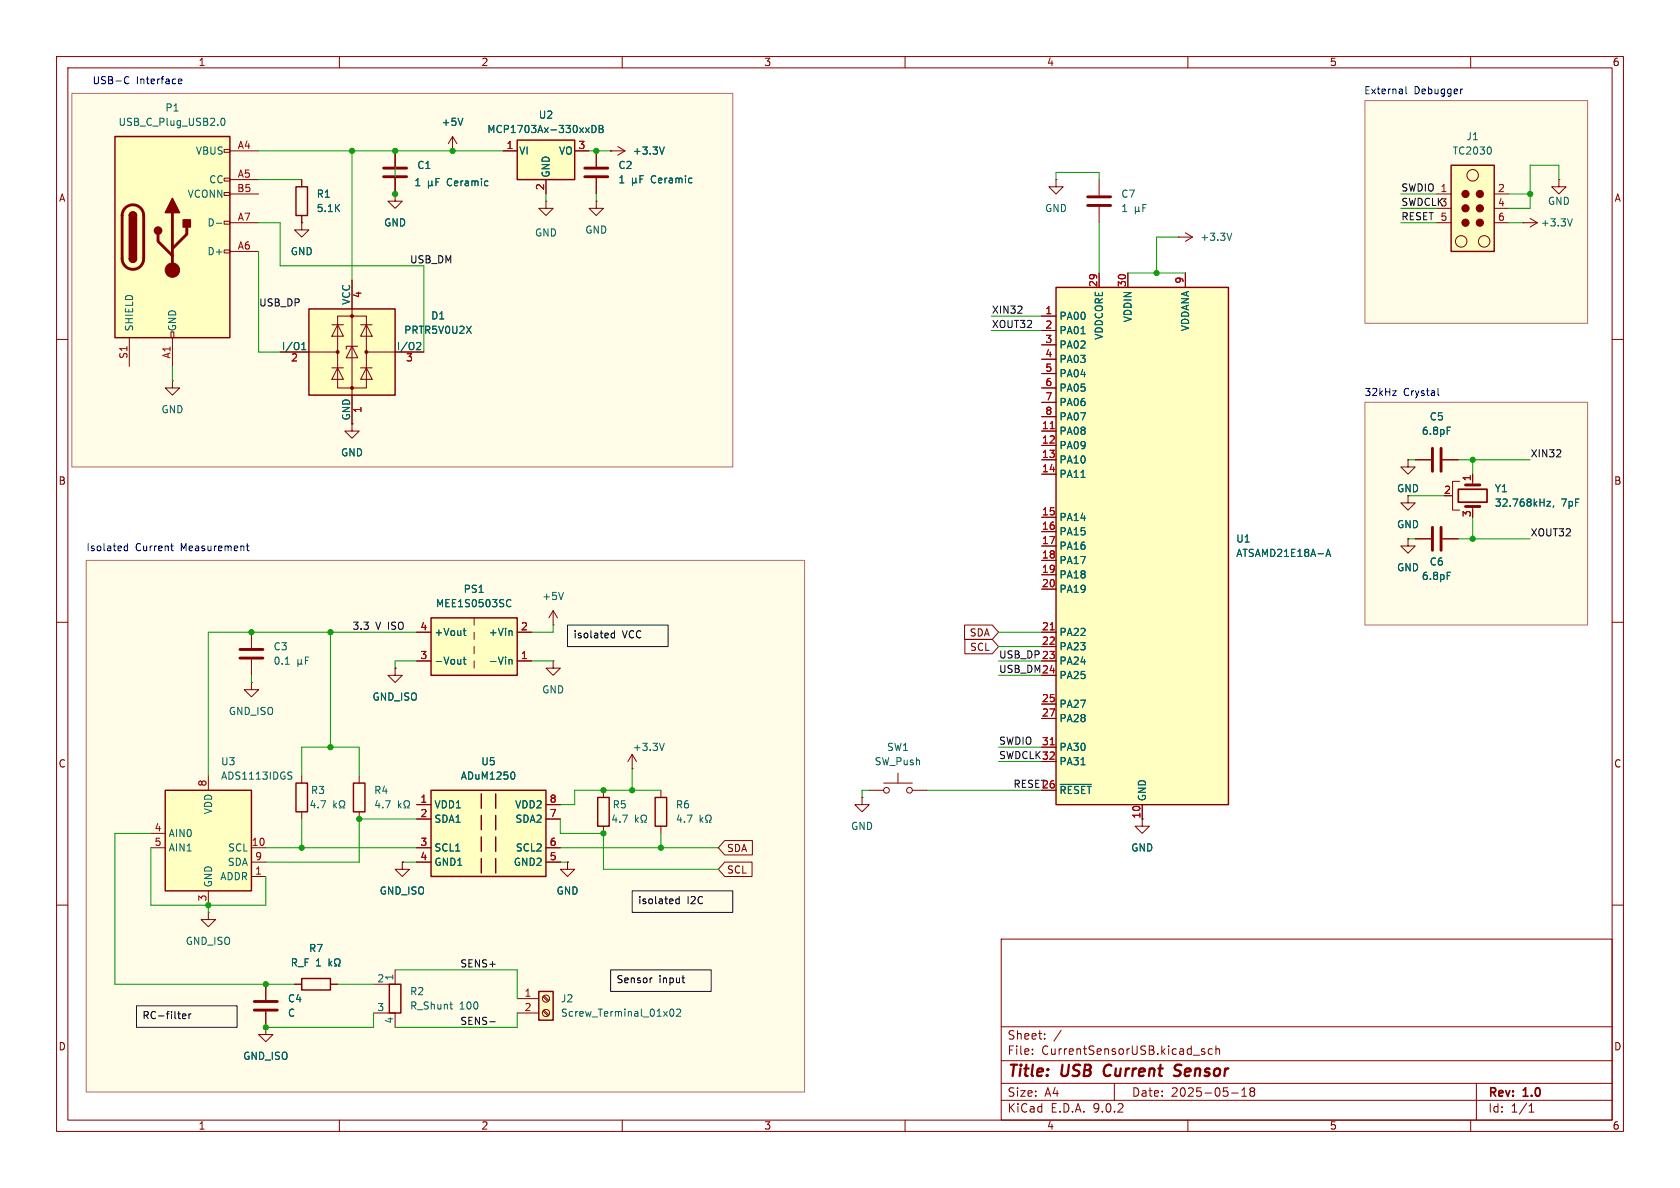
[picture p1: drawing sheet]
<svg xmlns="http://www.w3.org/2000/svg" width="297mm" height="210mm" viewBox="0 0 297 210" stroke-linecap="round" stroke-linejoin="round" font-family="sans-serif">
<g fill="none" stroke="#840000" stroke-width=".18">
<path d="M10 10h277v190h-277zM12 12h273v186h-273zM60 10v2M110 10v2M160 10v2M210 10v2M260 10v2M10 60h2M285 60h2M10 110h2M285 110h2M10 160h2"/>
<path d="M177 166h108v32h-108zM285 160h2M60 198v2M110 198v2M160 198v2M177 194.5h108M177 191.5h108M177 187.5h108M177 181.5h108M182.5 186.3v.1M182.5 185.5v.1M184.7 183.6v.1"/>
<path d="M184.7 182.8v.1M187.6 182.1l-1.3 2M197 191.5v3M210 198v2M212.4 185.7l.6 .4-.2 .3-.4-.1M213 185.5l-.4-.1-.2 .2M214.3 185.5l-.4-.1-.3 .3v.4l.1 .2h.6M215 185.5l.2-.1 .3 .1 .1 .9M215 184.9v1.5M217.7 193.2h1.2M219.5 193.8h.9M219.5 192.7l.5-.4v1.5"/>
<path d="M221.2 192.9l-.2 .3v.5l.2 .1 .5-.1 .1-.2-.1-.4-.2-.2M221.2 192.9l-.2-.2 .2-.4 .5 .1 .1 .2-.3 .3M221.2 192.9h.3M260 198v2M261 191.5v6.5M270.3 196.6h.9M270.3 195.5l.4-.4v1.5"/>
</g>
<path d="M195.4 188.5a1.27 1.27 0 0 0 0 1.6M208.6 190a.85 .85 0 0 1-1.1 .1M208.6 188.2l-.7 .1a.46 .46 0 0 0-.2 .5 .46 .46 0 0 0 .3 .4l.6 .2" fill="none" stroke="#840000" stroke-width=".4"/>
<g fill="#ffff96">
<path d="M107.9 171.5h17.8v3.8h-17.8z"/>
<path d="M24.1 177.8h17.8v3.8h-17.8z"/>
<path d="M111.8 157.5h17.7v3.8h-17.7z"/>
<path d="M100.3 110.5h17.8v3.8h-17.8z"/>
</g>
<g fill="#fffce8">
<path d="M15.2 99.1h127v93.9h-127z"/>
<path d="M241.3 17.8h39.4v39.4h-39.4z"/>
<path d="M241.3 71.1h39.4v39.4h-39.4z"/>
<path d="M12.7 16.5h116.8v66.1h-116.8z"/>
</g>
<g fill="none" stroke="#840000" stroke-width=".18">
<path d="M80 26.7h.1M80 24.1l-.8 1.3M80 24.1l.8 1.3M80 24.1v2.6M107.9 26.7h.1M107.9 26.7h2.6M109.2 25.9l1.3 .8M110.5 26.7l-1.3 .7M186.7 31.8v1.2h1.3l-1.3 1.3-1.3-1.3h1.3M186.7 31.8h.1M152.4 141v1.2h1.3l-1.3 1.3-1.3-1.3h1.3M152.4 141h.1"/>
<path d="M201.9 144.8v1.3h1.3l-1.3 1.2-1.2-1.2h1.2"/>
</g>
<path d="M81.8 20.9l-.4 1.3M117.4 26l-.4 1.2" fill="none" stroke="#006464" stroke-width=".18"/>
<path d="M76.2 109.2h15.2v10.2h-15.2z" fill="#ffffc2"/>
<path d="M76.2 109.2h15.2v10.2h-15.2z" fill="none" stroke="#840000" stroke-width=".25"/>
<g fill="none" stroke="#840000" stroke-width=".18">
<path d="M73.7 111.8h2.5M73.7 116.8h2.5M83.8 109.2v1.3M83.8 111.8v1.2M83.8 114.3v1.3M83.8 116.8v1.3M91.4 111.8h2.6M91.4 116.8h2.6M97.8 110.5h.1M97.8 108l-.8 1.2M97.8 108l.8 1.2M97.8 108v2.5"/>
<path d="M153.7 139.7h2.5M156.2 138.4h5.1M158.7 136.7v1.7M161.3 139.7h2.5"/>
<circle cx="156.7" cy="139.7" r=".51"/>
<circle cx="160.8" cy="139.7" r=".51"/>
</g>
<path d="M81.9 116.6h.5M81.9 111.5h.5M82.1 111.1v1.1l.3 .1M82.1 116.1v1.1l.3 .2M89.8 106.1l.3-.1 .2 .1M90 116.7l.2-.1h.3v.8M90 116.6v.8M90.3 107.1l-.2 .2-.3-.1M90.3 111.5l.2 .2v.6M99.6 104.7l-.4 1.3" fill="none" stroke="#006464" stroke-width=".18"/>
<path d="M95.2 175.3h2.6v5h-2.6z" fill="#ffffc2"/>
<path d="M53.3 173h5.1v2h-5.1zM68.8 174h2.1v5.1h-2.1zM95.2 175.3h2.6v5h-2.6z" fill="none" stroke="#840000" stroke-width=".25"/>
<g fill="none" stroke="#840000" stroke-width=".18">
<path d="M208.3 41.9h.1M208.3 41.9h2.5M209.5 41.1l1.3 .8M210.8 41.9l-1.3 .8M44.4 111.8v2.8M44.4 116.6v2.8M71.1 152.4v1.3h1.3l-1.3 1.2-1.3-1.2h1.3M71.1 152.4h.1M100.3 152.4v1.3h1.3l-1.3 1.2-1.2-1.2h1.2M100.3 152.4h.1M36.8 161.3v1.3h1.3l-1.3 1.2-1.2-1.2h1.2M36.8 161.3h.1"/>
<path d="M47 174v2.8M47 178.8v2.8M52.1 174h1.2M58.4 174h1.3M66 179.1h3.8v2.5M69.8 171.5v2.5h-3.8M91.4 176.5h3.8M91.4 179.1h3.8M96 176.2l.9 .8M96 178.7l.9 .9M96.2 176l.8 .9M96.2 178.6l.8 .8"/>
<path d="M47 181.6v1.3h1.3l-1.3 1.3-1.3-1.3h1.3M47 181.6h.1"/>
<circle cx="96.5" cy="176.5" r=".63"/>
<circle cx="96.5" cy="179.1" r=".63"/>
</g>
<g fill="none" stroke="#006464" stroke-width=".18">
<path d="M217.8 41.2l-.5 1.3M50.4 117.4h.8M52.7 117.2l.1 .2h.3l.2-.2M52.7 116.6v1.2M53.3 117.2l.2 .2M53.3 116.6v.6M54 116.8h.4M54.6 116.1h-.6v1.3M58.2 169.5v1.3M58.3 170.3l.4 .5M58.7 169.9l-.5 .5M59.1 170.8h.3v-.3a.54 .54 0 0 1-.2-.7 .54 .54 0 0 1 .7-.2 .58 .58 0 0 1-.1 .9v.3h.3"/>
<path d="M79.5 177.5h.5M79.8 178.3l.2 .1M118.6 178.4h.1a.68 .68 0 0 1 .4 .6 .68 .68 0 0 1-.4 .6 .84 .84 0 0 1-.1-1.2zM119.6 178.5l.5-.1 .2 .3-.7 .9h.7"/>
</g>
<path d="M42.4 114.8h4.1M42.4 116.3h4.1M45 177h4M45 178.6h4" fill="none" stroke="#840000" stroke-width=".51"/>
<path d="M29.2 139.7h15.2v17.8h-15.2z" fill="#ffffc2"/>
<path d="M29.2 139.7h15.2v17.8h-15.2z" fill="none" stroke="#840000" stroke-width=".25"/>
<path d="M36.8 137.2v2.5M26.7 147.3h2.5M26.7 149.9h2.5M36.8 157.5v2.5M44.4 149.9h2.6M44.4 152.4h2.6M44.4 154.9h2.6" fill="none" stroke="#840000" stroke-width=".18"/>
<path d="M51.1 136.5h.5M51.4 137.1l.2 .3-.2 .3" fill="none" stroke="#006464" stroke-width=".18"/>
<path d="M186.7 50.8h30.5v91.4h-30.5z" fill="#ffffc2"/>
<path d="M186.7 50.8h30.5v91.4h-30.5zM115.8 141h2.1v5.1h-2.1z" fill="none" stroke="#840000" stroke-width=".25"/>
<g fill="none" stroke="#840000" stroke-width=".18">
<path d="M194.3 31.8v2.7M194.3 36.6v2.8M184.1 55.9h2.6M184.1 58.4h2.6M194.3 48.3v2.5M199.4 48.3v2.5M209.5 48.3v2.5M184.1 61h2.6M184.1 63.5h2.6M184.1 66h2.6M184.1 68.6h2.6M184.1 71.1h2.6"/>
<path d="M184.1 73.7h2.6M184.1 76.2h2.6M184.1 78.7h2.6M184.1 81.3h2.6M184.1 83.8h2.6M184.1 91.4h2.6M184.1 94h2.6M184.1 96.5h2.6M184.1 99.1h2.6M69.8 118.1v1.3h1.3l-1.3 1.3-1.2-1.3h1.2M69.8 118.1h.1M97.8 116.8v1.3h1.3l-1.3 1.3-1.3-1.3h1.3"/>
<path d="M97.8 116.8h.1M184.1 101.6h2.6M184.1 104.1h2.6M184.1 111.8h2.6M184.1 114.3h2.6M184.1 116.8h2.6M184.1 119.4h2.6M44.4 120.7v1.2h1.3l-1.3 1.3-1.2-1.3h1.2M44.4 120.7h.1M111.8 135.9h.1M111.8 133.4l-.8 1.2M111.8 133.4l.7 1.2"/>
<path d="M111.8 133.4v2.5M116.8 139.7v1.3M184.1 124.5h2.6M184.1 127h2.6M184.1 132.1h2.6M184.1 134.6h2.6M184.1 139.7h2.6M116.8 146.1v1.2M201.9 142.2v2.6"/>
</g>
<g fill="none" stroke="#006464" stroke-width=".18">
<path d="M200.7 36.6v1.2M200.7 37.2l.2 .2h.2l.2-.2M201.3 37.2l.2 .2M201.3 36.6v.6M202 36.7h.5M202.6 36.1h-.6v1.3M191.1 59h.7M191.1 84.4h.7M234.4 98.4l.4-1.3 .4 1.3M234.5 98h.6M117.4 131.4l-.4 1.3M187.4 138.7h5.5"/>
<path d="M191.1 135.2h.7M123.8 144.1v1.3M123.9 144.9l.4 .5M124.3 144.5l-.5 .5M124.8 145.4h.3v-.3a.54 .54 0 0 1-.3-.7 .54 .54 0 0 1 .7-.3 .58 .58 0 0 1-.1 1v.3h.3"/>
</g>
<path d="M185.7 75.8h.7M185.7 111.3h.7M185.7 131.7h.7" fill="none" stroke="#a90000" stroke-width=".18"/>
<path d="M192.3 34.8h4M192.3 36.3h4" fill="none" stroke="#840000" stroke-width=".51"/>
<path d="M76.2 139.7h20.3v15.2h-20.3z" fill="#ffffc2"/>
<path d="M52.3 138.4h2.1v5.1h-2.1zM62.5 138.4h2v5.1h-2zM76.2 139.7h20.3v15.2h-20.3zM85.1 140.3v2.6M85.1 144.1v2.6M85.1 148v2.5M85.1 151.8v2.5M87.6 140.3v2.6M87.6 144.1v2.6M87.6 148v2.5M87.6 151.8v2.5M105.7 141h2v5.1h-2z" fill="none" stroke="#840000" stroke-width=".25"/>
<g fill="none" stroke="#840000" stroke-width=".18">
<path d="M269.2 39.4h.1M269.2 39.4h2.6M270.5 38.6l1.3 .8M271.8 39.4l-1.3 .7M62.2 74.9v1.3h1.3l-1.3 1.3-1.2-1.3h1.2M248.9 87.6v1.3h1.3l-1.3 1.3-1.3-1.3h1.3M248.9 95.3v1.2h1.3l-1.3 1.3-1.3-1.3h1.3M248.9 95.3h.1M248.9 81.3v1.3h1.3l-1.3 1.2-1.3-1.2h1.3M248.9 81.3h.1M250.2 95.3h2.8M250.2 81.3h2.8"/>
<path d="M255 95.3h2.8M255 81.3h2.8M256.5 87.6h.3M258.1 85.1h-1.3v5.1h1.3M260.3 83.8v1.9M260.3 89.5v.7M53.3 137.2v1.2M63.5 137.2v1.2M106.7 139.7v1.3M53.3 143.5v1.3M63.5 143.5v1.3M73.7 142.2h2.5"/>
<path d="M73.7 144.8h2.5M73.7 149.9h2.5M73.7 152.4h2.5M96.5 142.2h2.6M96.5 144.8h2.6M96.5 149.9h2.6M96.5 152.4h2.6M106.7 146.1v1.2"/>
</g>
<g fill="none" stroke="#006464" stroke-width=".18">
<path d="M278 38.7l-.5 1.2M255.8 75.5h.6M273.5 88.6h.6l-.6 .9h.6M274.7 89.4l-.1 .3M255.8 101.2h.6M90.7 136.5a.79 .79 0 0 1 0 1.2M59 141.5v1.3M59.1 142.3l.4 .5M59.5 142l-.5 .5M60 142.8h.3v-.2a.54 .54 0 0 1-.3-.8 .54 .54 0 0 1 .8-.2 .58 .58 0 0 1-.2 1v.2h.4M70.4 141.5v1.3M70.6 142.3l.3 .5"/>
<path d="M70.9 142l-.5 .5M71.4 142.8h.3v-.2a.54 .54 0 0 1-.3-.8 .54 .54 0 0 1 .8-.2 .58 .58 0 0 1-.1 1v.2h.3M112.4 144.1v1.3M112.5 144.9l.3 .5M112.8 144.5l-.4 .5M113.3 145.4h.3v-.3a.54 .54 0 0 1-.2-.7 .54 .54 0 0 1 .7-.2 .58 .58 0 0 1-.1 .9v.3h.3"/>
</g>
<path d="M253.2 79.2v4.1M254.8 79.2v4.1M253.2 93.2v4.1M254.8 93.2v4.1M259.1 85.7h2.5M259.1 89.5h2.5" fill="none" stroke="#840000" stroke-width=".51"/>
<path d="M257.8 86.5h5.1v2.3h-5.1z" fill="none" stroke="#840000" stroke-width=".3"/>
<path d="M256.5 29.2h7.7v15.3h-7.7z" fill="#ffffc2"/>
<path d="M256.5 29.2h7.7v15.3h-7.7z" fill="none" stroke="#840000" stroke-width=".25"/>
<g fill="none" stroke="#840000" stroke-width=".18">
<path d="M69.8 34.3v1.3h1.3l-1.3 1.2-1.2-1.2h1.2M69.8 34.3h.1M69.8 26.7v2.8M69.8 31.5v2.8M96.5 35.6v1.2h1.3l-1.3 1.3-1.3-1.3h1.3M96.5 35.6h.1M105.4 35.6v1.2h1.3l-1.3 1.3-1.3-1.3h1.3M105.4 35.6h.1M254 34.3h2.5M254 36.8h2.5M254 39.4h2.5M264.2 34.3h2.5"/>
<path d="M264.2 36.8h2.5M264.2 39.4h2.5M275.6 31.8v1.2h1.3l-1.3 1.3-1.3-1.3h1.3M275.6 31.8h.1"/>
<circle cx="260.4" cy="31" r="1.02"/>
<circle cx="258.3" cy="42.7" r="1.02"/>
<circle cx="262.4" cy="42.7" r="1.02"/>
</g>
<g fill="#840000" stroke="#840000" stroke-width=".18">
<circle cx="259.1" cy="34.3" r=".63"/>
<circle cx="259.1" cy="36.8" r=".63"/>
<circle cx="259.1" cy="39.4" r=".63"/>
<circle cx="261.6" cy="34.3" r=".63"/>
<circle cx="261.6" cy="36.8" r=".63"/>
<circle cx="261.6" cy="39.4" r=".63"/>
</g>
<path d="M75.7 32v1.3M75.7 32.7l.2 .1h.3l.1-.1M76.3 32.7l.2 .1M76.3 32v.7M77.1 32.2h.4M77.7 31.6h-.6v1.2M263.5 26.1l.1 .4-.1 .6" fill="none" stroke="#006464" stroke-width=".18"/>
<path d="M67.8 29.7h4.1M67.8 31.2h4.1" fill="none" stroke="#840000" stroke-width=".51"/>
<path d="M54.6 54.6h15.2v15.3h-15.2z" fill="#ffffc2"/>
<path d="M52.3 33h2.1v5.1h-2.1zM54.6 54.6h15.2v15.3h-15.2z" fill="none" stroke="#840000" stroke-width=".25"/>
<g fill="none" stroke="#840000" stroke-width=".18">
<path d="M53.3 39.4v1.2h1.3l-1.3 1.3-1.2-1.3h1.2M53.3 39.4h.1M53.3 31.8v1.2M53.3 38.1v1.3M58.7 57.4h2M59.7 55.9h5.1v12.7h-5.1zM59.7 57.4l1 2h-2zM62.2 49.5v25.4M63.8 57.4h2M64.8 57.4l1 2h-2zM30.5 67.3v1.3h1.2l-1.2 1.3-1.3-1.3h1.3M30.5 67.3h.1"/>
<path d="M49.5 62.2h10.2M58.7 65h2M59.7 65l1 2.1h-2zM62.2 61.2l1 2h-2zM63.2 61.2h-2v.5M63.8 65h2M64.8 65l1 2.1h-2zM64.8 62.2h10.1"/>
</g>
<g fill="#840000" stroke="#840000" stroke-width=".18">
<circle cx="59.7" cy="62.2" r=".25"/>
<circle cx="62.2" cy="55.9" r=".25"/>
<circle cx="62.2" cy="68.6" r=".25"/>
<circle cx="64.8" cy="62.2" r=".25"/>
</g>
<path d="M53.3 61.8h.8M53.3 60.9l.4-.4v1.3M73.8 60.5l.5 .1 .1 .3-.8 .9h.8" fill="none" stroke="#006464" stroke-width=".18"/>
<path d="M20.3 24.1h20.3v35.6h-20.3z" fill="#ffffc2"/>
<g fill="none" stroke="#840000" stroke-width=".18">
<path d="M39.6 26.4h1v.5h-1zM39.6 31.5h1v.5h-1zM39.6 34h1v.5h-1zM39.6 39.1h1v.5h-1zM40.6 26.7h5.1M40.6 31.8h5.1M40.6 34.3h5.1M40.6 39.4h5.1M105.4 26.7v2.8M105.4 31.5v2.8M22.9 59.7v5.1M30.2 58.7h.5v1h-.5z"/>
<path d="M30.5 59.7v5.1M39.6 44.2h1v.5h-1zM40.6 44.5h5.1"/>
</g>
<path d="M20.3 24.1h20.3v35.6h-20.3zM22.9 38.1a.64 .64 0 0 1 .6-.6 .64 .64 0 0 1 .6 .6M22.9 45.7a.64 .64 0 0 0 .6 .7 .64 .64 0 0 0 .6-.7" fill="none" stroke="#840000" stroke-width=".25"/>
<path d="M22.1 36.8a1.9 1.9 0 0 1 2.1-.5 1.9 1.9 0 0 1 1.2 1.8v7.6a1.91 1.91 0 0 1-1.9 1.9 1.91 1.91 0 0 1-1.9-1.9v-7.7l.2-.7zM30.5 37.6v10.2M103.4 29.7h4M103.4 31.2h4M27.9 41.4v1.3l2.6 2.5M33 40.1v1.3l-2.5 2.5" fill="none" stroke="#840000" stroke-width=".51"/>
<g fill="#840000" stroke="#840000" stroke-width=".25">
<path d="M22.9 38.1h1.2v7.6h-1.2z"/>
<path d="M23 37.7a.64 .64 0 0 1 .7-.2 .64 .64 0 0 1 .4 .6h-1.2z"/>
<path d="M22.9 45.7h1.2a.64 .64 0 0 1-.6 .7 .64 .64 0 0 1-.6-.7z"/>
<path d="M30.5 35.1l1.2 2.5h-2.5z"/>
<path d="M32.4 38.9h1.3v1.2h-1.3z"/>
<circle cx="27.9" cy="40.8" r=".63"/>
</g>
<circle cx="30.5" cy="47.8" r="1.27" fill="#840000" stroke="#840000" stroke-width=".18"/>
<path d="M38.3 39.5h.9M39.2 21l.1-.1a.68 .68 0 0 1 .5 .6 .68 .68 0 0 1-.5 .7 .84 .84 0 0 1-.1-1.2zM111.8 31.5v1.3M111.8 32.1l.2 .2h.2l.2-.2M112.4 32.1l.2 .2M112.4 31.5v.6M113.1 31.7h.5M113.7 31.1h-.6v1.2" fill="none" stroke="#006464" stroke-width=".18"/>
<path d="M91.4 24.8h10.2v7h-10.2z" fill="#ffffc2"/>
<path d="M91.4 24.8h10.2v7h-10.2z" fill="none" stroke="#840000" stroke-width=".25"/>
<g fill="none" stroke="#840000" stroke-width=".18">
<path d="M53.3 39.4h.1M53.3 31.8v1.2M53.3 38.1v1.3M69.8 34.3h.1M69.8 26.7v2.8M69.8 31.5v2.8M80 26.7h.1M88.9 26.7h2.5M96.5 31.8v2.5M101.6 26.7h2.5M105.4 26.7v2.8M105.4 31.5v2.8"/>
<path d="M107.9 26.7h.1M62.2 49.5v5.1M184.1 55.9h2.6M184.1 58.4h2.6M194.3 48.3v2.5M199.4 48.3v2.5M209.5 48.3v2.5M49.5 62.2h5.1M62.2 69.9v5M69.8 62.2h5.1M184.1 61h2.6M184.1 63.5h2.6"/>
<path d="M184.1 66h2.6M184.1 68.6h2.6M184.1 71.1h2.6M184.1 73.7h2.6M184.1 76.2h2.6M184.1 78.7h2.6M184.1 81.3h2.6M184.1 83.8h2.6M184.1 91.4h2.6M184.1 94h2.6M184.1 96.5h2.6M184.1 99.1h2.6"/>
<path d="M248.9 95.3h.1M248.9 81.3h.1M250.2 81.3h2.8M250.2 95.3h2.8M255 81.3h2.8M255 95.3h2.8M260.3 83.8v1.3M69.8 118.1h.1M73.7 111.8h2.5M73.7 116.8h2.5M91.4 111.8h2.6M91.4 116.8h2.6"/>
<path d="M170.5 110.5h4.9l1.1 1.3-1.1 1.2h-4.9zM170.6 113h4.8l1.1 1.3-1.1 1.3h-4.8zM184.1 101.6h2.6M184.1 104.1h2.6M184.1 111.8h2.6M184.1 114.3h2.6M184.1 116.8h2.6M184.1 119.4h2.6M184.1 124.5h2.6M184.1 127h2.6M184.1 132.1h2.6M184.1 134.6h2.6"/>
<path d="M184.1 139.7h2.6M71.1 152.4h.1M73.7 142.2h2.5M73.7 144.8h2.5M73.7 149.9h2.5M73.7 152.4h2.5M96.5 142.2h2.6M96.5 144.8h2.6M96.5 149.9h2.6M96.5 152.4h2.6M100.3 152.4h.1M128.1 148.6h4.9v2.5h-4.9l-1.1-1.2z"/>
<path d="M128.1 152.4h4.9v2.5h-4.9l-1.1-1.2zM201.9 142.2v2.6M47 174v2.8M47 178.8v2.8M52.1 174h1.2M58.4 174h1.3M47 181.6h.1"/>
</g>
<g fill="none" stroke="#006464" stroke-width=".18">
<path d="M75.7 32v1.3M75.7 32.7l.2 .1h.3l.1-.1M76.3 32.7l.2 .1M76.3 32v.7M77.1 32.2h.4M77.7 31.6h-.6v1.2M81.8 20.9l-.4 1.3M104.7 22.2a.64 .64 0 0 1 .7 .6 .64 .64 0 0 1-.7 .6zM105.9 22.2h.4l.3 .2-.3 .4 .3 .1v.3l-.2 .2h-.5zM105.9 22.8h.4M111.8 31.5v1.3M111.8 32.1l.2 .2h.2l.2-.2"/>
<path d="M112.4 32.1l.2 .2M112.4 31.5v.6M113.1 31.7h.5M113.7 31.1h-.6v1.2M117.4 26l-.4 1.2M191.1 59h.7M53.3 61.8h.8M53.3 60.9l.4-.4v1.3M73.8 60.5l.5 .1 .1 .3-.8 .9h.8M255.8 75.5h.6M191.1 84.4h.7M234.4 98.4l.4-1.3 .4 1.3"/>
<path d="M234.5 98h.6M273.5 88.6h.6l-.6 .9h.6M274.7 89.4l-.1 .3M81.9 116.6h.5M81.9 111.5h.5M82.1 111.1v1.1l.3 .1M82.1 116.1v1.1l.3 .2M89.8 106.1l.3-.1 .2 .1M90 116.7l.2-.1h.3v.8M90 116.6v.8M90.3 107.1l-.2 .2-.3-.1M90.3 111.5l.2 .2v.6"/>
<path d="M255.8 101.2h.6M90.7 136.5a.79 .79 0 0 1 0 1.2M187.4 138.7h5.5M191.1 135.2h.7M58.2 169.5v1.3M58.3 170.3l.4 .5M58.7 169.9l-.5 .5M59.1 170.8h.3v-.3a.54 .54 0 0 1-.2-.7 .54 .54 0 0 1 .7-.2 .58 .58 0 0 1-.1 .9v.3h.3"/>
</g>
<path d="M86.6 180.6h.9" fill="none" stroke="#0f0f0f" stroke-width=".18"/>
<g fill="none" stroke="#009600" stroke-width=".18">
<path d="M45.7 26.7h43.2M45.7 39.4h3.8v7.6h25.4v15.2M45.7 31.8h7.6M62.2 26.7v22.8M69.8 26.7v7.6M96.5 34.3v1.3M104.1 26.7h3.8M105.4 34.3v1.3M186.7 31.8v-1.3h7.6v1.3M194.3 39.4v8.9M247.6 39.4h6.4M247.6 34.3h6.4"/>
<path d="M247.6 36.8h6.4M266.7 39.4h2.5M266.7 34.3h3.8M275.6 31.8v-2.6h-5.1v7.6h-3.8M45.7 44.5v17.7h3.8M175.3 58.4h8.8M175.3 55.9h8.8M199.4 48.3h10.1M208.3 41.9h-3.8v6.4M30.5 64.8v2.5M248.9 81.3h1.3M248.9 95.3h1.3"/>
<path d="M248.9 87.6h6.4M257.8 81.3h12.7M257.8 95.3h12.7M260.3 81.3v2.5M260.3 91.4v3.9M44.4 119.4v1.3M58.4 111.8v20.3M73.7 116.8h-3.9v1.3M73.7 111.8h-36.9v25.4M94 116.8h3.8M97.8 110.5v1.3h-3.8M176.5 116.8h7.6"/>
<path d="M176.5 119.4h7.6M176.5 111.8h7.6M176.5 114.3h7.6M53.3 137.2v-5.1h10.2v5.1M111.8 135.9v3.8M116.8 139.7h-15.2v2.5h-2.5M153.7 139.7h-1.3v1.3M163.8 139.7h20.3M176.5 132.1h7.6M176.5 134.6h7.6M26.7 147.3h-6.4v26.7h31.8M26.7 149.9v10.1h20.3v-5.1"/>
<path d="M47 149.9h26.7M53.3 144.8v5.1M71.1 152.4h2.6M73.7 144.8h-10.2v7.6h-16.5M99.1 152.4h1.2M99.1 144.8v2.5h7.6v6.4h20.3M99.1 149.9h27.9M116.8 147.3v2.6M36.8 160v1.3M59.7 174h6.3M66 179.1v2.5h-19M69.8 171.5h21.6v5"/>
<path d="M91.4 179.1v2.5h-21.6"/>
</g>
<path d="M100.3 110.5h17.8v3.8h-17.8zM111.8 157.5h17.7v3.8h-17.7zM24.1 177.8h17.8v3.8h-17.8zM107.9 171.5h17.8v3.8h-17.8z" fill="none" stroke="#191919" stroke-width=".18"/>
<path d="M108.6 111.5v1.3M108.6 112l-.3-.1-.3 .3 .2 .5h.4M120.1 158.5v1.3M120.1 159l-.4-.1-.2 .3 .1 .5h.5M32.3 179.7l.6-.2-.1-.2-.4-.1-.1 .2v.6h.5M33.4 179.2v.9M33.8 179.2l-.4 .3M115.3 172.9h-.2M120.6 172.9h.4M120.8 173.7h.2" fill="none" stroke="#050505" stroke-width=".18"/>
<g fill="none" stroke="#0000c2" stroke-width=".18">
<path d="M22.2 13.6l.3-.1 .3 .2M22.8 14.7l-.3 .1-.3-.1M31.6 14.4l.6-.1-.1-.3h-.4l-.1 .1v.6h.5M248.5 15.3v1.1l.2 .2M258.6 15.7l-.3 .1M246.2 69.1h.6l-.6 .8h.6M254.2 68.7v1l.2 .2M22.6 96.1v1.3M22.6 96.6l-.4-.1-.3 .3 .2 .5h.5M30.2 96.5h.5M30.4 97.2l.3 .2M43.5 96.5h.5"/>
<path d="M43.7 96.1v1.1l.3 .2"/>
</g>
<path d="M12.7 16.5h116.8v66.1h-116.8zM241.3 17.8h39.4v39.4h-39.4zM241.3 71.1h39.4v39.4h-39.4zM15.2 99.1h127v93.9h-127z" fill="none" stroke="#b56a64" stroke-width=".18"/>
<path d="M185.7 75.8h.7M185.7 111.3h.7M185.7 131.7h.7" fill="none" stroke="#a90000" stroke-width=".18"/>
<g fill="#009600" stroke="#009600" stroke-width=".18">
<circle cx="204.5" cy="48.3" r=".46"/>
<circle cx="106.7" cy="139.7" r=".46"/>
<circle cx="106.7" cy="147.3" r=".46"/>
<circle cx="111.8" cy="139.7" r=".46"/>
<circle cx="58.4" cy="111.8" r=".46"/>
<circle cx="44.4" cy="111.8" r=".46"/>
<circle cx="53.3" cy="149.9" r=".46"/>
<circle cx="58.4" cy="132.1" r=".46"/>
<circle cx="69.8" cy="34.3" r=".46"/>
<circle cx="105.4" cy="26.7" r=".46"/>
<circle cx="63.5" cy="144.8" r=".46"/>
<circle cx="116.8" cy="149.9" r=".46"/>
<circle cx="260.3" cy="81.3" r=".46"/>
<circle cx="270.5" cy="34.3" r=".46"/>
<circle cx="260.3" cy="95.3" r=".46"/>
<circle cx="69.8" cy="26.7" r=".46"/>
<circle cx="80" cy="26.7" r=".46"/>
<circle cx="62.2" cy="26.7" r=".46"/>
<circle cx="47" cy="181.6" r=".46"/>
<circle cx="47" cy="174" r=".46"/>
<circle cx="36.8" cy="160" r=".46"/>
</g>
<g font-size="2.8" fill="#840000">
<text x="178" y="190.9">Title:</text>
<text x="187.7" y="190.9">USB</text>
<text x="196" y="190.9">Current</text>
<text x="209.3" y="190.9">Sensor</text>
</g>
<g font-size="2.1" fill="#840000">
<text x="178" y="184">Sheet:</text>
<text x="178" y="186.7">File:</text>
<text x="184.1" y="186.7">CurrentSensorUSB.kicad_sch</text>
<text x="178" y="196.9">KiCad</text>
<text x="178" y="194.1">Size:</text>
<text x="184.7" y="194.1">A4</text>
<text x="185.7" y="196.9">E.D.A.</text>
<text x="193.3" y="196.9">9.0.2</text>
<text x="200" y="194.1">Date:</text>
<text x="207" y="194.1">2025-05-18</text>
<text x="263" y="194.3">Rev:</text>
<text x="263" y="196.9">Id:</text>
<text x="267.1" y="196.9">1/1</text>
<text x="269.4" y="194.3">1.0</text>
</g>
<g font-size="1.8" fill="#840000">
<text x="35" y="11.9">1</text>
<text x="85" y="11.9">2</text>
<text x="135" y="11.9">3</text>
<text x="185" y="11.9">4</text>
<text x="235" y="11.9">5</text>
<text x="285" y="11.9">6</text>
<text x="10.3" y="35.9">A</text>
<text x="285.3" y="35.9">A</text>
<text x="10.3" y="85.9">B</text>
<text x="285.3" y="85.9">B</text>
<text x="171.3" y="112.7">SDA</text>
<text x="171.4" y="115.3">SCL</text>
<text x="10.3" y="135.9">C</text>
<text x="285.3" y="135.9">C</text>
<text x="201.7" y="144.8" transform="rotate(-90 201.7 144.8)">10</text>
<text x="128.4" y="150.8">SDA</text>
<text x="128.4" y="154.6">SCL</text>
<text x="10.3" y="185.9">D</text>
<text x="285.3" y="185.9">D</text>
<text x="35" y="199.9">1</text>
<text x="85" y="199.9">2</text>
<text x="135" y="199.9">3</text>
<text x="185" y="199.9">4</text>
<text x="235" y="199.9">5</text>
<text x="285" y="199.9">6</text>
</g>
<g font-size="1.8" fill="#0000c2">
<text x="16.3" y="15.1">USB-C</text>
<text x="24.1" y="15.1">Interface</text>
<text x="241.1" y="16.9">External</text>
<text x="250" y="16.9">Debugger</text>
<text x="241.1" y="70.2">32kHz</text>
<text x="248.1" y="70.2">Crystal</text>
<text x="15.2" y="97.6">Isolated</text>
<text x="23.9" y="97.6">Current</text>
<text x="32" y="97.6">Measurement</text>
</g>
<g font-size="1.8" fill="#006464">
<text x="20.9" y="22.5">USB_C_Plug_USB2.0</text>
<text x="29.1" y="19.9">P1</text>
<text x="78" y="22.5">+5V</text>
<text x="86" y="23.7">MCP1703Ax-330xxDB</text>
<text x="95.1" y="21.2">U2</text>
<text x="34.5" y="27.5">VBUS</text>
<text x="91.7" y="27.5">VI</text>
<text x="98.7" y="27.5">VO</text>
<text x="111.8" y="27.5">+3.3V</text>
<text x="256.7" y="27.5">TC2030</text>
<text x="259.2" y="25">J1</text>
<text x="33.1" y="35.2">VCONN</text>
<text x="36.9" y="32.6">CC</text>
<text x="55.9" y="35.2">R1</text>
<text x="73.2" y="33.1">1</text>
<text x="73.7" y="30.1">C1</text>
<text x="79.1" y="33.1">Ceramic</text>
<text x="97.4" y="31.5" transform="rotate(-90 97.4 31.5)">GND</text>
<text x="109.2" y="30.1">C2</text>
<text x="109.2" y="32.6">1</text>
<text x="115.2" y="32.6">Ceramic</text>
<text x="198.1" y="35.2">C7</text>
<text x="36.6" y="40.2">D-</text>
<text x="55.9" y="37.7">5.1K</text>
<text x="67.8" y="40.2">GND</text>
<text x="103.4" y="41.5">GND</text>
<text x="184.7" y="37.7">GND</text>
<text x="198.1" y="37.7">1</text>
<text x="272.3" y="40.2">+3.3V</text>
<text x="273.6" y="36.4">GND</text>
<text x="36.6" y="45.3">D+</text>
<text x="51.3" y="45.3">GND</text>
<text x="94.5" y="42">GND</text>
<text x="212.1" y="42.8">+3.3V</text>
<text x="62" y="54" transform="rotate(-90 62 54)">VCC</text>
<text x="23.7" y="58.7" transform="rotate(-90 23.7 58.7)">SHIELD</text>
<text x="31.3" y="58.7" transform="rotate(-90 31.3 58.7)">GND</text>
<text x="71.4" y="59.2">PRTR5V0U2X</text>
<text x="76.1" y="56.7">D1</text>
<text x="187.2" y="56.7">PA00</text>
<text x="187.2" y="59.3">PA01</text>
<text x="200.3" y="57.1" transform="rotate(-90 200.3 57.1)">VDDIN</text>
<text x="210.4" y="58.6" transform="rotate(-90 210.4 58.6)">VDDANA</text>
<text x="49.7" y="62">I/O1</text>
<text x="70.1" y="62">I/O2</text>
<text x="187.2" y="61.8">PA02</text>
<text x="187.2" y="64.4">PA03</text>
<text x="195.2" y="60.2" transform="rotate(-90 195.2 60.2)">VDDCORE</text>
<text x="187.2" y="66.9">PA04</text>
<text x="187.2" y="69.4">PA05</text>
<text x="187.2" y="72">PA06</text>
<text x="28.4" y="73.3">GND</text>
<text x="62" y="74.4" transform="rotate(-90 62 74.4)">GND</text>
<text x="187.2" y="74.5">PA07</text>
<text x="187.2" y="77.1">PA08</text>
<text x="251.3" y="77.1">6.8pF</text>
<text x="252.7" y="74.5">C5</text>
<text x="60.2" y="80.9">GND</text>
<text x="187.2" y="79.6">PA09</text>
<text x="187.2" y="82.1">PA10</text>
<text x="187.2" y="84.7">PA11</text>
<text x="246.9" y="87.2">GND</text>
<text x="264.2" y="87.2">Y1</text>
<text x="264.2" y="89.8">32.768kHz,</text>
<text x="276" y="89.8">7pF</text>
<text x="187.2" y="92.3">PA14</text>
<text x="187.2" y="94.8">PA15</text>
<text x="246.9" y="93.6">GND</text>
<text x="187.2" y="97.4">PA16</text>
<text x="187.2" y="99.9">PA17</text>
<text x="218.4" y="98.7">ATSAMD21E18A-A</text>
<text x="218.4" y="96.1">U1</text>
<text x="246.9" y="101.2">GND</text>
<text x="252.7" y="100.2">C6</text>
<text x="77" y="107.5">MEE1S0503SC</text>
<text x="81.9" y="105">PS1</text>
<text x="95.8" y="106.3">+5V</text>
<text x="187.2" y="102.5">PA18</text>
<text x="187.2" y="105">PA19</text>
<text x="251.3" y="102.7">6.8pF</text>
<text x="76.7" y="112.6">+Vout</text>
<text x="86.3" y="112.6">+Vin</text>
<text x="187.2" y="112.6">PA22</text>
<text x="48.3" y="115.2">C3</text>
<text x="48.3" y="117.7">0.1</text>
<text x="76.7" y="117.7">-Vout</text>
<text x="86.3" y="117.7">-Vin</text>
<text x="187.2" y="115.2">PA23</text>
<text x="187.2" y="117.7">PA24</text>
<text x="65.8" y="124.1">GND_ISO</text>
<text x="95.8" y="122.8">GND</text>
<text x="187.2" y="120.2">PA25</text>
<text x="187.2" y="125.3">PA27</text>
<text x="40.4" y="126.6">GND_ISO</text>
<text x="187.2" y="127.9">PA28</text>
<text x="39" y="135.5">U3</text>
<text x="85" y="135.5">U5</text>
<text x="111.8" y="132.9">+3.3V</text>
<text x="154.5" y="135.5">SW_Push</text>
<text x="156.7" y="132.9">SW1</text>
<text x="187.2" y="132.9">PA30</text>
<text x="187.2" y="135.5">PA31</text>
<text x="39" y="138">ADS1113IDGS</text>
<text x="54.6" y="143.1">4.7</text>
<text x="54.9" y="140.6">R3</text>
<text x="66" y="140.6">R4</text>
<text x="66" y="143.1">4.7</text>
<text x="76.7" y="143.1">VDD1</text>
<text x="81.4" y="138">ADuM1250</text>
<text x="91" y="143.1">VDD2</text>
<text x="108.2" y="143.1">R5</text>
<text x="119.4" y="143.1">R6</text>
<text x="187.2" y="140.6">~{RESET}</text>
<text x="202.8" y="141.7" transform="rotate(-90 202.8 141.7)">GND</text>
<text x="29.7" y="148.2">AIN0</text>
<text x="37.7" y="144" transform="rotate(-90 37.7 144)">VDD</text>
<text x="76.7" y="145.6">SDA1</text>
<text x="91" y="145.6">SDA2</text>
<text x="108" y="145.6">4.7</text>
<text x="119.4" y="145.6">4.7</text>
<text x="150.4" y="146.9">GND</text>
<text x="29.7" y="150.7">AIN1</text>
<text x="38.8" y="155.8">ADDR</text>
<text x="40.2" y="153.3">SDA</text>
<text x="40.2" y="150.7">SCL</text>
<text x="76.7" y="150.7">SCL1</text>
<text x="76.7" y="153.3">GND1</text>
<text x="90.7" y="153.3">GND2</text>
<text x="91.1" y="150.7">SCL2</text>
<text x="199.9" y="150.7">GND</text>
<text x="37.7" y="157" transform="rotate(-90 37.7 157)">GND</text>
<text x="67" y="158.3">GND_ISO</text>
<text x="98.3" y="158.3">GND</text>
<text x="32.7" y="167.2">GND_ISO</text>
<text x="51.3" y="171">R_F 1</text>
<text x="54.5" y="168.5">R7</text>
<text x="66.6" y="173.7">2</text>
<text x="69.6" y="173.4" transform="rotate(-90 69.6 173.4)">1</text>
<text x="50.8" y="177.4">C4</text>
<text x="50.8" y="179.9">C</text>
<text x="66.6" y="178.8">3</text>
<text x="72.4" y="176.1">R2</text>
<text x="72.4" y="178.7">R_Shunt</text>
<text x="81.2" y="178.7">100</text>
<text x="99.1" y="177.4">J2</text>
<text x="99.1" y="179.9">Screw_Terminal_01x02</text>
<text x="69.6" y="181" transform="rotate(-90 69.6 181)">4</text>
<text x="42.9" y="187.6">GND_ISO</text>
</g>
<g font-size="1.8" fill="#a90000">
<text x="41.9" y="26.4">A4</text>
<text x="89.5" y="26.4">1</text>
<text x="102.2" y="26.4">3</text>
<text x="41.8" y="34">B5</text>
<text x="41.9" y="31.5">A5</text>
<text x="96.3" y="33.7" transform="rotate(-90 96.3 33.7)">2</text>
<text x="264.7" y="34">2</text>
<text x="41.9" y="39.1">A7</text>
<text x="264.7" y="36.6">4</text>
<text x="264.7" y="39.1">6</text>
<text x="41.9" y="44.2">A6</text>
<text x="64.2" y="52.8" transform="rotate(-90 64.2 52.8)">4</text>
<text x="194.1" y="50.8" transform="rotate(-90 194.1 50.8)">29</text>
<text x="199.1" y="50.8" transform="rotate(-90 199.1 50.8)">30</text>
<text x="209.3" y="50.2" transform="rotate(-90 209.3 50.2)">9</text>
<text x="184.7" y="55.6">1</text>
<text x="184.7" y="58.2">2</text>
<text x="22.6" y="63.5" transform="rotate(-90 22.6 63.5)">S1</text>
<text x="30.2" y="63.5" transform="rotate(-90 30.2 63.5)">A1</text>
<text x="51.4" y="64.2">2</text>
<text x="71.7" y="64.2">3</text>
<text x="184.7" y="60.7">3</text>
<text x="184.7" y="63.2">4</text>
<text x="184.7" y="65.8">5</text>
<text x="184.7" y="68.3">6</text>
<text x="184.7" y="70.9">7</text>
<text x="64.2" y="73.1" transform="rotate(-90 64.2 73.1)">1</text>
<text x="184.1" y="75.9">11</text>
<text x="184.7" y="73.4">8</text>
<text x="184.1" y="78.5">12</text>
<text x="184.1" y="81">13</text>
<text x="184.1" y="83.6">14</text>
<text x="255.2" y="87.4">2</text>
<text x="260.1" y="85.2" transform="rotate(-90 260.1 85.2)">1</text>
<text x="184.1" y="91.2">15</text>
<text x="184.1" y="93.7">16</text>
<text x="260.1" y="91.5" transform="rotate(-90 260.1 91.5)">3</text>
<text x="184.1" y="96.3">17</text>
<text x="184.1" y="98.8">18</text>
<text x="184.1" y="101.3">19</text>
<text x="184.1" y="103.9">20</text>
<text x="74.2" y="111.5">4</text>
<text x="92" y="111.5">2</text>
<text x="184.1" y="111.5">21</text>
<text x="74.2" y="116.6">3</text>
<text x="92" y="116.6">1</text>
<text x="184.1" y="114">22</text>
<text x="184.1" y="116.6">23</text>
<text x="184.1" y="119.1">24</text>
<text x="184.1" y="124.2">25</text>
<text x="184.1" y="126.7">27</text>
<text x="184.1" y="131.8">31</text>
<text x="184.1" y="134.4">32</text>
<text x="36.6" y="139.1" transform="rotate(-90 36.6 139.1)">8</text>
<text x="74.2" y="142">1</text>
<text x="97.1" y="142">8</text>
<text x="184.1" y="139.4">26</text>
<text x="27.2" y="147.1">4</text>
<text x="27.2" y="149.6">5</text>
<text x="44.4" y="149.6">10</text>
<text x="74.2" y="144.5">2</text>
<text x="74.2" y="149.6">3</text>
<text x="97.1" y="144.5">7</text>
<text x="97.1" y="149.6">6</text>
<text x="45" y="152.1">9</text>
<text x="45" y="154.7">1</text>
<text x="74.2" y="152.1">4</text>
<text x="97.1" y="152.1">5</text>
<text x="36.6" y="159.5" transform="rotate(-90 36.6 159.5)">3</text>
<text x="92.6" y="176.3">1</text>
<text x="92.6" y="178.8">2</text>
</g>
<g font-size="1.8" fill="#0f0f0f">
<text x="247.6" y="33.9">SWDIO 1</text>
<text x="247.6" y="39">RESET 5</text>
<text x="247.6" y="36.5">SWDCLK3</text>
<text x="72.4" y="46.6">USB_DM</text>
<text x="45.7" y="54.3">USB_DP</text>
<text x="175.3" y="55.5">XIN32</text>
<text x="175.3" y="58.1">XOUT32</text>
<text x="270.5" y="80.9">XIN32</text>
<text x="270.5" y="94.9">XOUT32</text>
<text x="62.2" y="111.4">3.3</text>
<text x="66.4" y="111.4">V ISO</text>
<text x="176.5" y="119">USB_DM24</text>
<text x="176.5" y="116.5">USB_DP 23</text>
<text x="176.5" y="131.7">SWDIO</text>
<text x="176.5" y="134.3">SWDCLK32</text>
<text x="179.1" y="139.4">RESET</text>
<text x="81.3" y="171.1">SENS+</text>
<text x="81.3" y="181.3">SENS-</text>
</g>
<g font-size="1.8" fill="#050505">
<text x="101.3" y="113.2">isolated</text>
<text x="110" y="113.2">VCC</text>
<text x="112.7" y="160.2">isolated</text>
<text x="121.4" y="160.2">I2C</text>
<text x="108.9" y="174.1">Sensor</text>
<text x="116.5" y="174.1">input</text>
<text x="25.1" y="180.5">RC-filter</text>
</g>
</svg>
